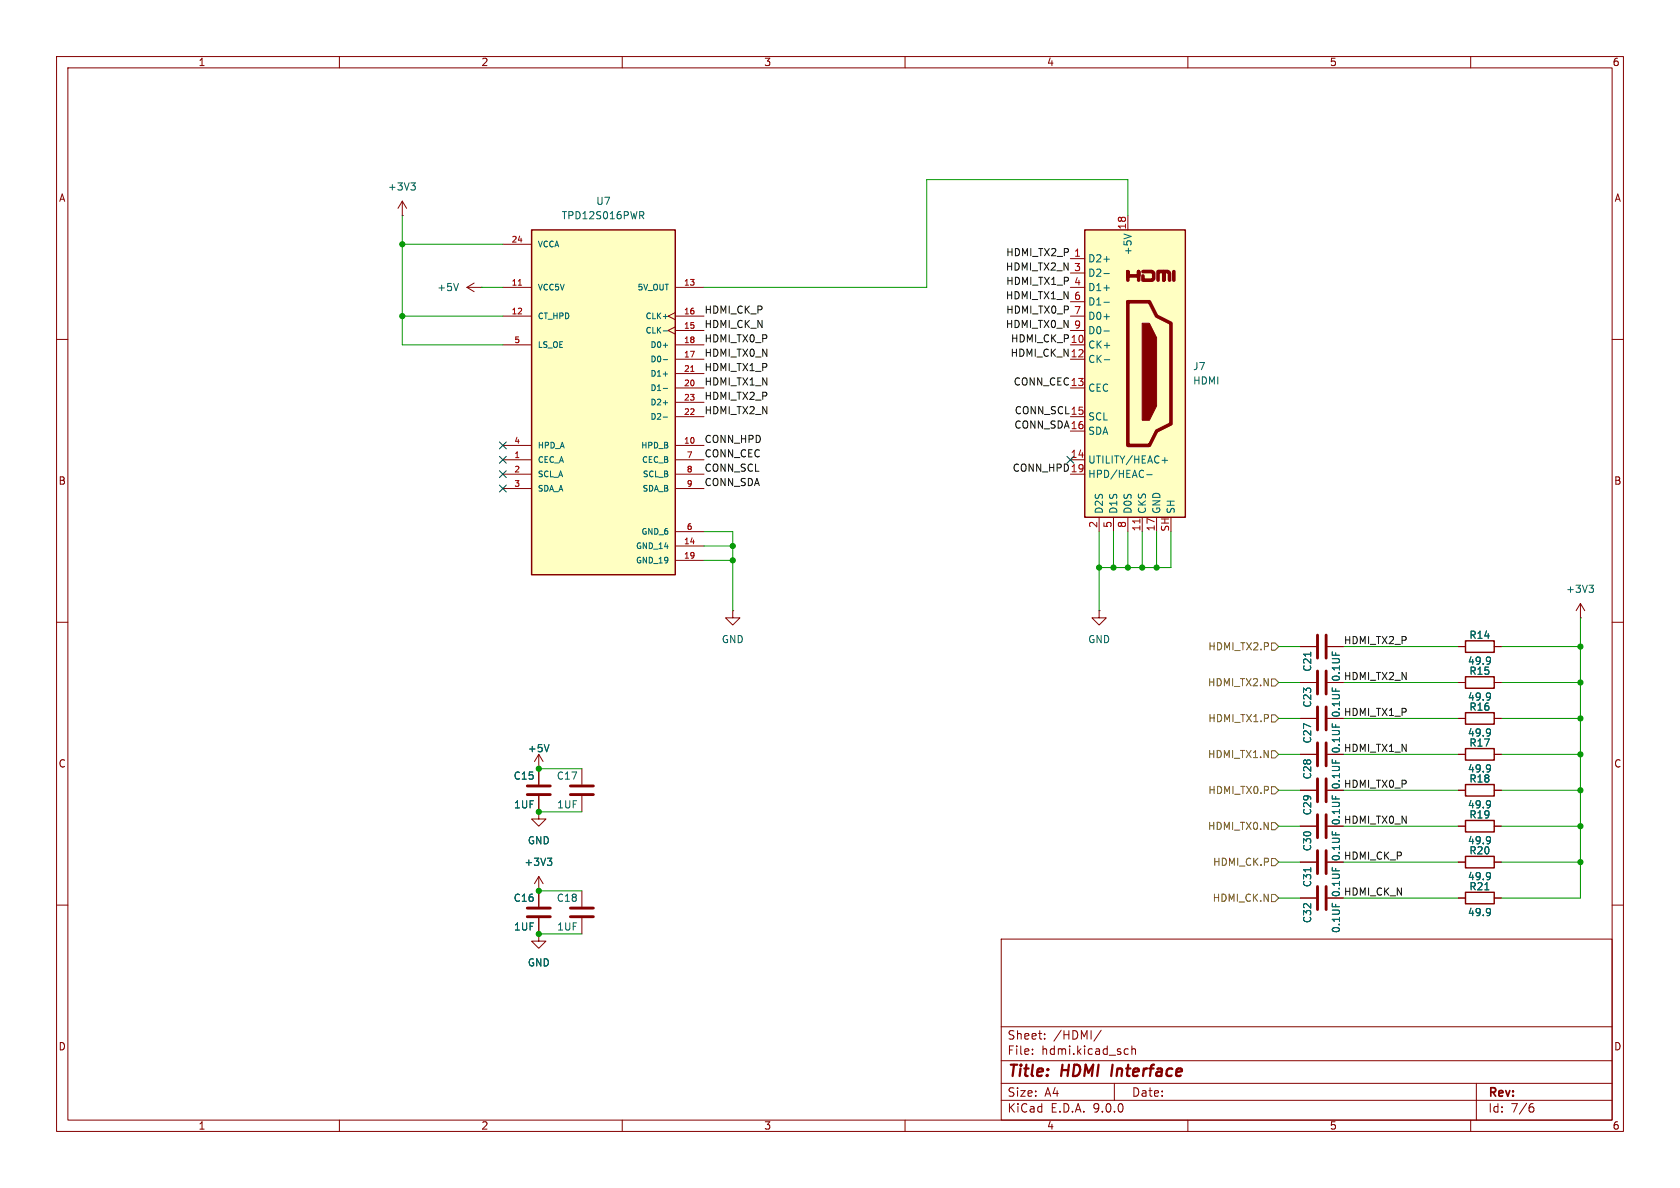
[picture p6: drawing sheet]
<svg xmlns="http://www.w3.org/2000/svg" width="297mm" height="210mm" viewBox="0 0 297 210" stroke-linecap="round" stroke-linejoin="round" font-family="sans-serif">
<g fill="none" stroke="#840000" stroke-width=".18">
<path d="M10 10h277v190h-277zM12 12h273v186h-273zM60 10v2M110 10v2M160 10v2M210 10v2M260 10v2M10 60h2M285 60h2M10 110h2M285 110h2M10 160h2"/>
<path d="M177 166h108v32h-108zM285 160h2M60 198v2M110 198v2M160 198v2M177 194.5h108M177 191.5h108M177 187.5h108M177 181.5h108M182.5 186.3v.1M182.5 185.5v.1M184.7 183.6v.1"/>
<path d="M184.7 182.8v.1M194.7 182.1l-1.3 2M197 191.5v3M199 185.4l.5 .1M199.5 186.3l-.5 .1M200.1 185.5l.2-.1 .4 .1v.9M200.1 184.9v1.5M210 198v2M260 198v2M261 191.5v6.5M270.6 195.7h.4l.2 .3-.1 .5-.5 .1M271 195.1l-.4 .1"/>
</g>
<path d="M196.7 188.2l-.3 2" fill="none" stroke="#840000" stroke-width=".4"/>
<path d="M191.8 40.6h17.7v50.8h-17.7z" fill="#ffffc2"/>
<path d="M199.4 49.5v-1.5v.8h1.9v-.8v1.5M199.4 53.3h3.8l1.3 2.6 2.5 1.3v17.7l-2.5 1.3-1.3 2.5h-3.8zM202.1 48h1.6l.3 .3v1l-.3 .2h-1.6v-.7M204.7 49.5v-1.5h1v1.5v-1.5h.8l.3 .3v1.2M207.5 48v1.5" fill="none" stroke="#840000" stroke-width=".63"/>
<path d="M191.8 40.6h17.7v50.8h-17.7zM259.1 119.6h5.1v2.1h-5.1zM259.1 113.3h5.1v2h-5.1zM259.1 138.7h5.1v2h-5.1zM259.1 126h5.1v2h-5.1zM259.1 132.3h5.1v2.1h-5.1zM259.1 151.4h5.1v2h-5.1zM259.1 145h5.1v2.1h-5.1zM259.1 157.7h5.1v2.1h-5.1z" fill="none" stroke="#840000" stroke-width=".25"/>
<path d="M201.9 57.2h1.3l1.3 2.5v12.1l-1.3 2.5h-1.3z" fill="#840000" stroke="#840000" stroke-width=".18"/>
<g fill="none" stroke="#840000" stroke-width=".18">
<path d="M71.1 38.1h.1M71.1 35.6l-.7 1.2M71.1 35.6l.8 1.2M71.1 35.6v2.5M199.4 38.1v2.5M82.5 50.8h2.6M82.5 50.8l1.3 .8M83.8 50l-1.3 .8M85.1 50.8h.1M189.2 45.7h2.6M189.2 48.3h2.6M189.2 50.8h2.6"/>
<path d="M189.2 53.3h2.6M189.2 55.9h2.6M189.2 58.4h2.6M189.2 61h2.6M189.2 63.5h2.6M189.2 68.6h2.6M189.2 73.7h2.6M189.2 76.2h2.6M189.2 81.3h2.6M189.2 83.8h2.6M194.3 91.4v2.6M196.8 91.4v2.6"/>
<path d="M199.4 91.4v2.6M201.9 91.4v2.6M204.5 91.4v2.6M129.5 108v1.2h1.3l-1.3 1.3-1.2-1.3h1.2M129.5 108h.1M194.3 108v1.2h1.3l-1.3 1.3-1.3-1.3h1.3M194.3 108h.1M229.9 114.3h2.8M234.7 114.3h2.8M257.8 114.3h1.3M264.2 114.3h1.2M279.4 109.2h.1"/>
<path d="M279.4 106.7l-.8 1.3M279.4 106.7l.8 1.3M279.4 106.7v2.5M95.2 135.9h.1M95.2 133.4l-.7 1.2M95.2 133.4l.8 1.2M95.2 133.4v5.3M102.9 135.9v2.8M229.9 139.7h2.8M229.9 127h2.8M229.9 120.7h2.8M229.9 133.4h2.8"/>
<path d="M234.7 139.7h2.8M234.7 127h2.8M234.7 120.7h2.8M234.7 133.4h2.8M257.8 139.7h1.3M257.8 127h1.3M257.8 120.7h1.3M257.8 133.4h1.3M264.2 139.7h1.2M264.2 127h1.2M264.2 120.7h1.2M264.2 133.4h1.2"/>
<path d="M95.2 143.5v1.3h1.3l-1.3 1.3-1.2-1.3h1.2M95.2 143.5h.1M95.2 140.7v2.8M102.9 140.7v2.8M229.9 152.4h2.8M229.9 146.1h2.8M229.9 158.8h2.8M234.7 152.4h2.8M234.7 146.1h2.8M234.7 158.8h2.8M257.8 152.4h1.3M257.8 146.1h1.3"/>
<path d="M257.8 158.8h1.3M264.2 152.4h1.2M264.2 146.1h1.2M264.2 158.8h1.2"/>
</g>
<g fill="none" stroke="#006464" stroke-width=".18">
<path d="M72.6 32.3h.8l-.4 .5M73.2 32.8l.2 .3v.3l-.2 .2M81 50.1l-.4 1.3M195.2 45.8h.9M195.2 48.4h.9M195.2 50.9h.9M195.2 53.4h.9M195.2 56h.9M195.2 58.5h.9M198.7 41.4l1.3 .4M195.2 63.6h1M202.7 83.9h1"/>
<path d="M205.4 81.4h1M205.9 80.9v1M231.7 115.3v.7M263.4 116.2v.1a1.07 1.07 0 0 1-.1 1M263.5 116.7l-.1 .2M280.9 103.4h.8l-.4 .5M281.5 103.9l.2 .3v.3l-.2 .2M97.1 131.6l-.5 1.3M263.4 122.6a1.07 1.07 0 0 1-.1 1M263.4 128.9v.1a1.07 1.07 0 0 1-.1 1M263.4 135.3a1.07 1.07 0 0 1-.1 1M263.5 129.4l-.1 .2"/>
<path d="M263.5 135.7l-.1 .2M263.5 123l-.1 .2M231.7 153.4v.7M262.5 157.3h.7M263.4 154.3v.1a1.07 1.07 0 0 1-.1 1M263.4 141.6v.1a1.07 1.07 0 0 1-.1 1M263.4 148a1.07 1.07 0 0 1-.1 1M263.5 154.8l-.1 .2M263.5 148.4l-.1 .2M263.5 142.1l-.1 .2M263.4 160.7a1.07 1.07 0 0 1-.1 1M263.5 161.1l-.1 .2"/>
</g>
<path d="M201.5 91.7v.8" fill="none" stroke="#a90000" stroke-width=".18"/>
<g fill="none" stroke="#840000" stroke-width=".51">
<path d="M232.9 112.3v4M232.9 118.6v4.1M234.4 112.3v4M234.4 118.6v4.1M93.2 138.9h4.1M100.8 138.9h4.1M232.9 125v4M232.9 131.3v4.1M232.9 137.7v4M234.4 125v4M234.4 131.3v4.1M234.4 137.7v4"/>
<path d="M93.2 140.5h4.1M100.8 140.5h4.1M232.9 144v4.1M232.9 150.4v4M232.9 156.7v4.1M234.4 144v4.1M234.4 150.4v4M234.4 156.7v4.1"/>
</g>
<path d="M94 40.6h25.4v61h-25.4z" fill="#ffffc2"/>
<path d="M94 40.6h25.4v61h-25.4z" fill="none" stroke="#840000" stroke-width=".25"/>
<g fill="none" stroke="#840000" stroke-width=".18">
<path d="M88.9 43.2h5.1M88.9 50.8h5.1M88.9 55.9h5.1M119.4 55.2l-1.3 .7 1.3 .6M119.4 57.8l-1.3 .6 1.3 .7M119.4 50.8h5.1M119.4 55.9h5.1M119.4 58.4h5.1M88.9 61h5.1M88.9 78.7h5.1M119.4 61h5.1M119.4 78.7h5.1"/>
<path d="M119.4 63.5h5.1M119.4 66h5.1M119.4 68.6h5.1M119.4 71.1h5.1M119.4 73.7h5.1M88.9 81.3h5.1M88.9 83.8h5.1M88.9 86.4h5.1M119.4 81.3h5.1M119.4 83.8h5.1M119.4 86.4h5.1M119.4 94h5.1"/>
<path d="M119.4 96.5h5.1M119.4 99.1h5.1M229.9 114.3h2.8M234.7 114.3h2.8M257.8 114.3h1.3M264.2 114.3h1.2M95.2 135.9h.1M95.2 135.9v2.8M229.9 120.7h2.8M229.9 133.4h2.8M229.9 127h2.8M229.9 139.7h2.8"/>
<path d="M234.7 120.7h2.8M234.7 133.4h2.8M234.7 127h2.8M234.7 139.7h2.8M257.8 120.7h1.3M257.8 133.4h1.3M257.8 127h1.3M257.8 139.7h1.3M264.2 120.7h1.2M264.2 133.4h1.2M264.2 127h1.2M264.2 139.7h1.2"/>
<path d="M95.2 157.5h.1M95.2 143.5h.1M95.2 140.7v2.8M95.2 154.9v5.4M95.2 154.9l-.7 1.3M95.2 154.9l.8 1.3M102.9 157.5v2.8M229.9 146.1h2.8M229.9 158.8h2.8M229.9 152.4h2.8M234.7 146.1h2.8M234.7 158.8h2.8"/>
<path d="M234.7 152.4h2.8M257.8 146.1h1.3M257.8 158.8h1.3M257.8 152.4h1.3M264.2 146.1h1.2M264.2 158.8h1.2M264.2 152.4h1.2M95.2 165.1v1.3h1.3l-1.3 1.2-1.2-1.2h1.2M95.2 165.1h.1M95.2 162.3v2.8M102.9 162.3v2.8"/>
</g>
<path d="M91.6 50.4h.6M122.1 65.7h.6" fill="none" stroke="#a90000" stroke-width=".18"/>
<g fill="none" stroke="#006464" stroke-width=".18">
<path d="M113.1 37.4h.5l.2 .3-.1 .3-.6 .1M113.4 38.1l.4 .6M117.2 56h.8M117.2 58.5h.8M117.2 61h.8M117.2 63.6h.8M117.2 66.1h.8M117.2 68.7h.8M117.2 71.2h.8M117.2 73.7h.8M231.7 115.3v.7M263.4 116.2v.1a1.07 1.07 0 0 1-.1 1"/>
<path d="M263.5 116.7l-.1 .2M97.1 131.6l-.5 1.3M263.4 122.6a1.07 1.07 0 0 1-.1 1M263.4 128.9v.1a1.07 1.07 0 0 1-.1 1M263.4 135.3a1.07 1.07 0 0 1-.1 1M263.5 123l-.1 .2M263.5 135.7l-.1 .2M263.5 129.4l-.1 .2M96.8 151.7h.7l-.4 .5M97.3 152.2l.2 .2v.3l-.2 .3M231.7 153.4v.7M262.5 157.3h.7"/>
<path d="M263.4 141.6v.1a1.07 1.07 0 0 1-.1 1M263.4 148a1.07 1.07 0 0 1-.1 1M263.4 154.3v.1a1.07 1.07 0 0 1-.1 1M263.5 142.1l-.1 .2M263.5 148.4l-.1 .2M263.5 154.8l-.1 .2M263.4 160.7a1.07 1.07 0 0 1-.1 1M263.5 161.1l-.1 .2"/>
</g>
<path d="M93.2 160.5h4.1M93.2 162.1h4.1M100.8 160.5h4.1M100.8 162.1h4.1" fill="none" stroke="#840000" stroke-width=".51"/>
<path d="M224.8 113.7h.6l.7 .6-.7 .6h-.6zM224.8 120h.6l.7 .7-.7 .6h-.6zM224.8 139.1h.6l.7 .6-.7 .6h-.6zM224.8 126.4h.6l.7 .6-.7 .6h-.6zM224.8 132.7h.6l.7 .7-.7 .6h-.6zM224.8 151.8h.6l.7 .6-.7 .6h-.6zM224.8 145.4h.6l.7 .7-.7 .6h-.6zM224.8 158.1h.6l.7 .7-.7 .6h-.6z" fill="none" stroke="#725600" stroke-width=".18"/>
<g fill="none" stroke="#009600" stroke-width=".18">
<path d="M71.1 38.1v22.9h17.8M199.4 38.1v-6.3h-35.6v19h-39.3M71.1 43.2h17.8M71.1 55.9h17.8M85.1 50.8h3.8M124.5 94h5v14M124.5 96.5h5M124.5 99.1h5M194.3 94v14M196.8 94v6.3M199.4 94v6.3M201.9 94v6.3"/>
<path d="M204.5 94v6.3M207 94v6.3h-12.7M226.1 114.3h3.8M237.5 114.3h20.3M265.4 114.3h14M279.4 109.2v49.6h-14M95.2 135.9h7.7M226.1 133.4h3.8M226.1 127h3.8M226.1 139.7h3.8M226.1 120.7h3.8M237.5 133.4h20.3"/>
<path d="M237.5 127h20.3M237.5 139.7h20.3M237.5 120.7h20.3M265.4 133.4h14M265.4 127h14M265.4 139.7h14M265.4 120.7h14M95.2 143.5h7.7M95.2 157.5h7.7M226.1 158.8h3.8M226.1 152.4h3.8M226.1 146.1h3.8"/>
<path d="M237.5 158.8h20.3M237.5 152.4h20.3M237.5 146.1h20.3M265.4 152.4h14M265.4 146.1h14M95.2 165.1h7.7"/>
</g>
<path d="M88.3 78.1l1.2 1.2M89.5 78.1l-1.2 1.2M88.3 85.8l1.2 1.2M88.3 83.2l1.2 1.2M88.3 80.7l1.2 1.2M89.5 85.8l-1.2 1.2M89.5 83.2l-1.2 1.2M89.5 80.7l-1.2 1.2M188.6 80.7l1.2 1.2M189.8 80.7l-1.2 1.2" fill="none" stroke="#000084" stroke-width=".18"/>
<g fill="#009600" stroke="#009600" stroke-width=".18">
<circle cx="194.3" cy="100.3" r=".46"/>
<circle cx="199.4" cy="100.3" r=".46"/>
<circle cx="196.8" cy="100.3" r=".46"/>
<circle cx="204.5" cy="100.3" r=".46"/>
<circle cx="201.9" cy="100.3" r=".46"/>
<circle cx="95.2" cy="165.1" r=".46"/>
<circle cx="95.2" cy="157.5" r=".46"/>
<circle cx="71.1" cy="55.9" r=".46"/>
<circle cx="129.5" cy="96.5" r=".46"/>
<circle cx="129.5" cy="99.1" r=".46"/>
<circle cx="71.1" cy="43.2" r=".46"/>
<circle cx="95.2" cy="143.5" r=".46"/>
<circle cx="95.2" cy="135.9" r=".46"/>
<circle cx="279.4" cy="120.7" r=".46"/>
<circle cx="279.4" cy="114.3" r=".46"/>
<circle cx="279.4" cy="127" r=".46"/>
<circle cx="279.4" cy="133.4" r=".46"/>
<circle cx="279.4" cy="146.1" r=".46"/>
<circle cx="279.4" cy="152.4" r=".46"/>
<circle cx="279.4" cy="139.7" r=".46"/>
</g>
<g font-size="2.8" fill="#840000">
<text x="178" y="190.9">Title:</text>
<text x="187.7" y="190.9">HDMI</text>
<text x="197.3" y="190.9">Interface</text>
</g>
<g font-size="2.1" fill="#840000">
<text x="178" y="184">Sheet:</text>
<text x="186.2" y="184">/HDMI/</text>
<text x="178" y="186.7">File:</text>
<text x="184.1" y="186.7">hdmi.kicad_sch</text>
<text x="178" y="196.9">KiCad</text>
<text x="178" y="194.1">Size:</text>
<text x="184.7" y="194.1">A4</text>
<text x="185.7" y="196.9">E.D.A.</text>
<text x="193.3" y="196.9">9.0.0</text>
<text x="200" y="194.1">Date:</text>
<text x="263" y="194.3">Rev:</text>
<text x="263" y="196.9">Id:</text>
<text x="267.1" y="196.9">7/6</text>
</g>
<g font-size="1.8" fill="#840000">
<text x="35" y="11.9">1</text>
<text x="85" y="11.9">2</text>
<text x="135" y="11.9">3</text>
<text x="185" y="11.9">4</text>
<text x="235" y="11.9">5</text>
<text x="285" y="11.9">6</text>
<text x="10.3" y="35.9">A</text>
<text x="285.3" y="35.9">A</text>
<text x="10.3" y="85.9">B</text>
<text x="285.3" y="85.9">B</text>
<text x="10.3" y="135.9">C</text>
<text x="285.3" y="135.9">C</text>
<text x="10.3" y="185.9">D</text>
<text x="285.3" y="185.9">D</text>
<text x="35" y="199.9">1</text>
<text x="85" y="199.9">2</text>
<text x="135" y="199.9">3</text>
<text x="185" y="199.9">4</text>
<text x="235" y="199.9">5</text>
<text x="285" y="199.9">6</text>
</g>
<g font-size="1.8" fill="#006464">
<text x="68.5" y="33.9">+3V3</text>
<text x="99.2" y="39">TPD12S016PWR</text>
<text x="105.3" y="36.4">U7</text>
<text x="192.3" y="46.6">D2+</text>
<text x="200.3" y="45.2" transform="rotate(-90 200.3 45.2)">+5V</text>
<text x="77.2" y="51.7">+5V</text>
<text x="192.3" y="49.1">D2-</text>
<text x="192.3" y="51.7">D1+</text>
<text x="192.3" y="54.2">D1-</text>
<text x="192.3" y="56.7">D0+</text>
<text x="192.3" y="59.3">D0-</text>
<text x="192.3" y="61.8">CK+</text>
<text x="192.3" y="64.4">CK-</text>
<text x="210.8" y="65.6">J7</text>
<text x="192.3" y="69.4">CEC</text>
<text x="210.8" y="68.2">HDMI</text>
<text x="192.3" y="74.5">SCL</text>
<text x="192.3" y="77.1">SDA</text>
<text x="192.3" y="82.1">UTILITY/HEAC+</text>
<text x="192.3" y="84.7">HPD/HEAC-</text>
<text x="195.2" y="90.9" transform="rotate(-90 195.2 90.9)">D2S</text>
<text x="197.7" y="90.9" transform="rotate(-90 197.7 90.9)">D1S</text>
<text x="200.3" y="90.9" transform="rotate(-90 200.3 90.9)">D0S</text>
<text x="202.8" y="90.9" transform="rotate(-90 202.8 90.9)">CKS</text>
<text x="205.3" y="90.9" transform="rotate(-90 205.3 90.9)">GND</text>
<text x="207.9" y="90.9" transform="rotate(-90 207.9 90.9)">SH</text>
<text x="276.8" y="105">+3V3</text>
<text x="127.5" y="113.9">GND</text>
<text x="192.3" y="113.9">GND</text>
<text x="259.7" y="113.1">R14</text>
<text x="232" y="118.8" transform="rotate(-90 232 118.8)">C21</text>
<text x="259.4" y="117.7">49.9</text>
<text x="259.7" y="119.5">R15</text>
<text x="232" y="125.2" transform="rotate(-90 232 125.2)">C23</text>
<text x="237.1" y="120.6" transform="rotate(-90 237.1 120.6)">0.1UF</text>
<text x="259.4" y="124.1">49.9</text>
<text x="259.7" y="125.8">R16</text>
<text x="232" y="131.5" transform="rotate(-90 232 131.5)">C27</text>
<text x="237.1" y="126.9" transform="rotate(-90 237.1 126.9)">0.1UF</text>
<text x="259.4" y="130.4">49.9</text>
<text x="93.2" y="133.2">+5V</text>
<text x="232" y="137.9" transform="rotate(-90 232 137.9)">C28</text>
<text x="237.1" y="133.3" transform="rotate(-90 237.1 133.3)">0.1UF</text>
<text x="259.4" y="136.8">49.9</text>
<text x="259.7" y="132.2">R17</text>
<text x="90.7" y="138">C15</text>
<text x="90.8" y="143.1">1UF</text>
<text x="98.3" y="138">C17</text>
<text x="98.4" y="143.1">1UF</text>
<text x="237.1" y="139.6" transform="rotate(-90 237.1 139.6)">0.1UF</text>
<text x="259.4" y="143.1">49.9</text>
<text x="259.7" y="138.5">R18</text>
<text x="93.2" y="149.5">GND</text>
<text x="232" y="144.2" transform="rotate(-90 232 144.2)">C29</text>
<text x="237.1" y="146" transform="rotate(-90 237.1 146)">0.1UF</text>
<text x="259.4" y="149.5">49.9</text>
<text x="259.7" y="144.9">R19</text>
<text x="92.6" y="153.3">+3V3</text>
<text x="232" y="150.6" transform="rotate(-90 232 150.6)">C30</text>
<text x="237.1" y="152.3" transform="rotate(-90 237.1 152.3)">0.1UF</text>
<text x="259.4" y="155.8">49.9</text>
<text x="259.7" y="151.2">R20</text>
<text x="90.7" y="159.6">C16</text>
<text x="98.3" y="159.6">C18</text>
<text x="232" y="156.9" transform="rotate(-90 232 156.9)">C31</text>
<text x="237.1" y="158.7" transform="rotate(-90 237.1 158.7)">0.1UF</text>
<text x="259.7" y="157.6">R21</text>
<text x="90.8" y="164.7">1UF</text>
<text x="98.4" y="164.7">1UF</text>
<text x="232" y="163.3" transform="rotate(-90 232 163.3)">C32</text>
<text x="237.1" y="165" transform="rotate(-90 237.1 165)">0.1UF</text>
<text x="259.4" y="162.2">49.9</text>
<text x="93.2" y="171">GND</text>
</g>
<g font-size="1.8" fill="#a90000">
<text x="199.1" y="40.7" transform="rotate(-90 199.1 40.7)">18</text>
<text x="189.2" y="81">14</text>
<text x="194.1" y="93.4" transform="rotate(-90 194.1 93.4)">2</text>
<text x="196.6" y="93.4" transform="rotate(-90 196.6 93.4)">5</text>
<text x="199.1" y="93.4" transform="rotate(-90 199.1 93.4)">8</text>
<text x="201.7" y="94" transform="rotate(-90 201.7 94)">11</text>
<text x="204.2" y="94" transform="rotate(-90 204.2 94)">17</text>
<text x="206.8" y="94.1" transform="rotate(-90 206.8 94.1)">SH</text>
</g>
<g font-size="1.8" fill="#0f0f0f">
<text x="177.7" y="47.9">HDMI_TX2_N 3</text>
<text x="177.8" y="45.4">HDMI_TX2_P 1</text>
<text x="177.7" y="53">HDMI_TX1_N 6</text>
<text x="177.8" y="50.5">HDMI_TX1_P 4</text>
<text x="124.5" y="55.5">HDMI_CK_P</text>
<text x="124.5" y="58.1">HDMI_CK_N</text>
<text x="177.7" y="58.1">HDMI_TX0_N 9</text>
<text x="177.8" y="55.5">HDMI_TX0_P 7</text>
<text x="124.5" y="65.7">HDMI_TX1_P</text>
<text x="124.5" y="63.2">HDMI_TX0_N</text>
<text x="124.5" y="60.6">HDMI_TX0_P</text>
<text x="178.6" y="63.2">HDMI_CK_N 12</text>
<text x="178.6" y="60.6">HDMI_CK_P 10</text>
<text x="124.5" y="68.2">HDMI_TX1_N</text>
<text x="124.5" y="70.8">HDMI_TX2_P</text>
<text x="179.1" y="68.2">CONN_CEC13</text>
<text x="124.5" y="73.3">HDMI_TX2_N</text>
<text x="179.2" y="75.9">CONN_SDA16</text>
<text x="179.3" y="73.3">CONN_SCL15</text>
<text x="124.5" y="80.9">CONN_CEC</text>
<text x="124.5" y="83.5">CONN_SCL</text>
<text x="124.5" y="78.4">CONN_HPD</text>
<text x="178.9" y="83.5">CONN_HPD 19</text>
<text x="124.5" y="86">CONN_SDA</text>
<text x="237.5" y="114">HDMI_TX2_P</text>
<text x="237.5" y="120.3">HDMI_TX2_N</text>
<text x="237.5" y="126.7">HDMI_TX1_P</text>
<text x="237.5" y="133">HDMI_TX1_N</text>
<text x="237.5" y="139.4">HDMI_TX0_P</text>
<text x="237.5" y="145.7">HDMI_TX0_N</text>
<text x="237.5" y="152.1">HDMI_CK_P</text>
<text x="237.5" y="158.4">HDMI_CK_N</text>
</g>
<g font-size="1.8" fill="#725600">
<text x="213.5" y="115.2">HDMI_TX2.P</text>
<text x="213.5" y="121.5">HDMI_TX2.N</text>
<text x="213.5" y="127.9">HDMI_TX1.P</text>
<text x="213.5" y="134.2">HDMI_TX1.N</text>
<text x="213.5" y="140.6">HDMI_TX0.P</text>
<text x="213.5" y="146.9">HDMI_TX0.N</text>
<text x="214.4" y="153.3">HDMI_CK.P</text>
<text x="214.3" y="159.6">HDMI_CK.N</text>
</g>
<g font-size="1.4" fill="#a90000">
<text x="90.3" y="42.9">24</text>
<text x="90.3" y="50.5">11</text>
<text x="120.8" y="50.5">13</text>
<text x="90.3" y="55.6">12</text>
<text x="120.8" y="55.6">16</text>
<text x="120.8" y="58.2">15</text>
<text x="90.8" y="60.7">5</text>
<text x="120.8" y="60.7">18</text>
<text x="120.8" y="63.2">17</text>
<text x="120.8" y="65.8">21</text>
<text x="120.8" y="68.3">20</text>
<text x="120.8" y="70.9">23</text>
<text x="120.8" y="73.4">22</text>
<text x="90.8" y="78.5">4</text>
<text x="90.8" y="81">1</text>
<text x="90.8" y="83.6">2</text>
<text x="120.8" y="78.5">10</text>
<text x="121.3" y="81">7</text>
<text x="121.3" y="83.6">8</text>
<text x="90.8" y="86.1">3</text>
<text x="121.3" y="86.1">9</text>
<text x="121.3" y="93.7">6</text>
<text x="120.8" y="96.3">14</text>
<text x="120.8" y="98.8">19</text>
</g>
<g font-size="1.4" fill="#006464">
<text x="95" y="43.9">VCCA</text>
<text x="95" y="51.5">VCC5V</text>
<text x="112.6" y="51.5">5V_OUT</text>
<text x="95" y="56.6">CT_HPD</text>
<text x="114" y="56.6">CLK+</text>
<text x="114" y="59.2">CLK-</text>
<text x="95" y="61.7">LS_OE</text>
<text x="114.9" y="61.7">D0+</text>
<text x="114.9" y="64.2">D0-</text>
<text x="114.9" y="66.8">D1+</text>
<text x="114.9" y="69.3">D1-</text>
<text x="114.9" y="71.9">D2+</text>
<text x="114.9" y="74.4">D2-</text>
<text x="95" y="79.5">HPD_A</text>
<text x="95" y="82">CEC_A</text>
<text x="113.2" y="79.5">HPD_B</text>
<text x="113.4" y="82">CEC_B</text>
<text x="95" y="84.6">SCL_A</text>
<text x="95" y="87.1">SDA_A</text>
<text x="113.5" y="87.1">SDA_B</text>
<text x="113.5" y="84.6">SCL_B</text>
<text x="113.3" y="94.7">GND_6</text>
<text x="112.3" y="97.3">GND_14</text>
<text x="112.3" y="99.8">GND_19</text>
</g>
</svg>
